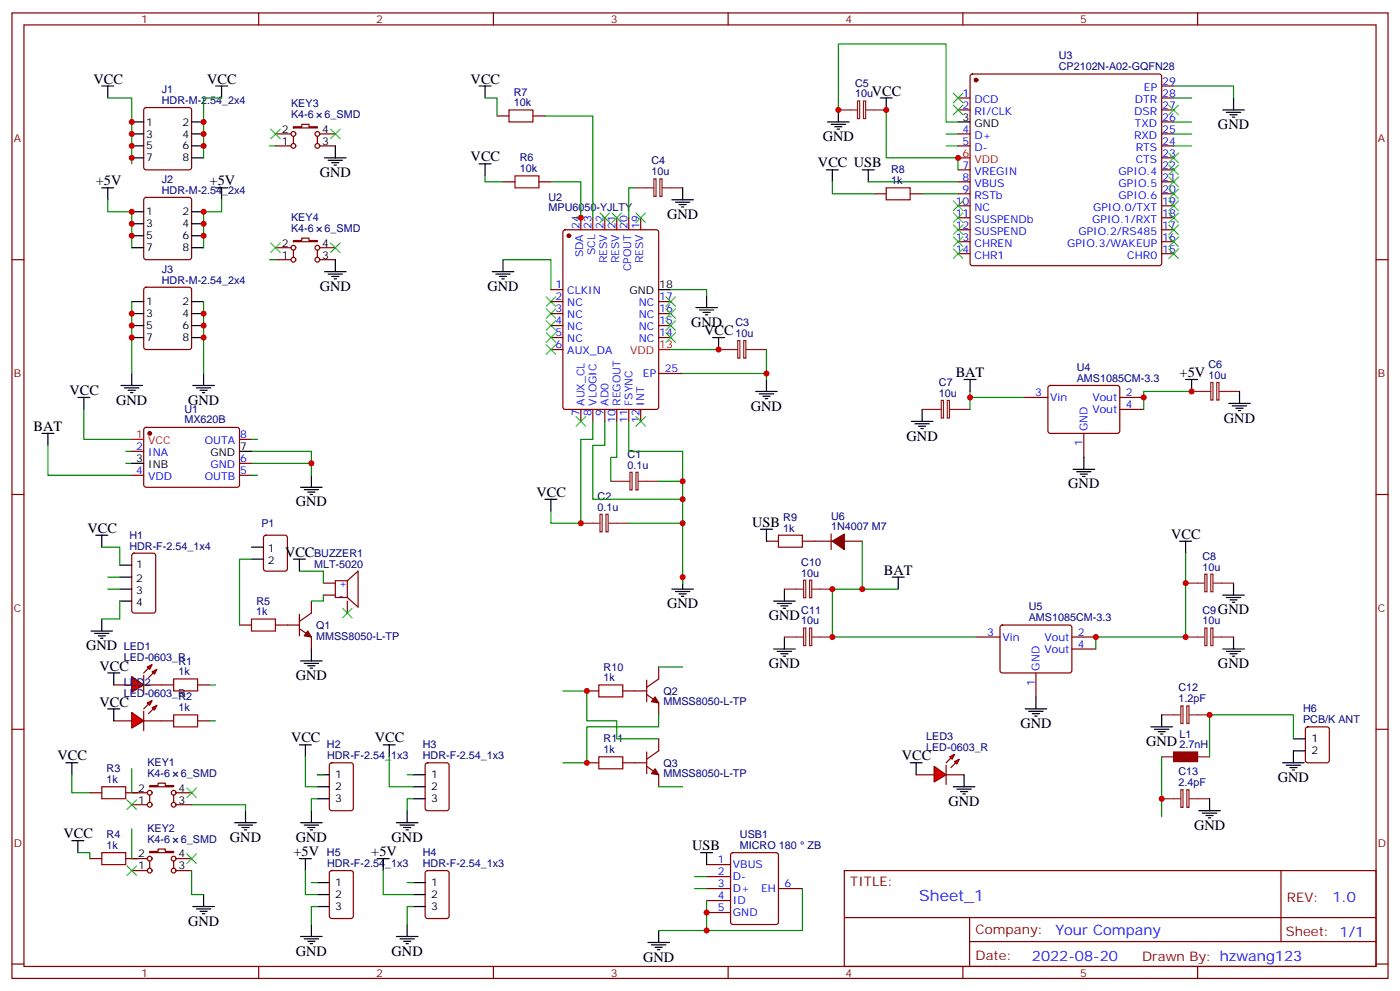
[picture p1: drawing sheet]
<svg xmlns="http://www.w3.org/2000/svg" width="412mm" height="292mm" viewBox="0 0 412 292" stroke-linecap="round" stroke-linejoin="round" font-family="sans-serif">
<g fill="none" stroke="#870000" stroke-width=".35">
<path d="M3.5 3.8h405.4v284.3h-405.4zM7.1 7.3h398.2v277.3h-398.2zM76.2 3.8v3.5M145.3 3.8v3.5M214.5 3.8v3.5M283.6 3.8v3.5M352.8 3.8v3.5M42.6 31.9l.4-.2h12.7l.5 .2 .2 .5v16.9l-.2 .5-.5 .2h-12.7l-.5-.2-.2-.5v-16.9zM42.6 58.3l.4-.2h12.7l.5 .2 .2 .5v17l-.2 .5-.5 .2h-12.7l-.5-.3-.2-.4v-17zM3.5 76.5h3.6M405.3 76.5h3.6M42.6 84.8l.4-.2h12.7l.5 .2 .2 .5v16.9l-.2 .5-.5 .2h-12.7l-.5-.2-.2-.5v-16.9z"/>
<path d="M3.5 145.6h3.6M405.3 145.6h3.6M39 163.1l.5-.2h5.7l.6 .4 .1 16.5-.5 .7-5.9 .1-.6-.5-.1-16.5zM3.5 214.8h3.6M405.3 214.8h3.6M248.7 256.4h156.6v28.2h-156.6zM377.3 256.4v20.9M248.7 270.2h156.5M285.6 277.3h119.6M285.6 270.2v14.2M3.5 283.9h3.6M76.2 284.6v3.5"/>
<path d="M145.3 284.6v3.5M214.5 284.6v3.5M283.6 284.6v3.5M352.8 284.6v3.5M405.3 283.9h3.6"/>
</g>
<g fill="none" stroke="#000" stroke-width=".35">
<path d="M30 25.3h3.5M31.7 25.3v3.6M38.8 35.9h3.5M38.8 39.4h3.5M56.4 35.9h3.6M56.4 39.4h3.6M63.5 25.3h3.5M65.3 25.3v3.6M30 55.3h3.5M31.7 55.3v3.5M38.8 43h3.5M38.8 46.5h3.5"/>
<path d="M56.4 43h3.6M56.4 46.5h3.6M63.5 55.3h3.5M65.3 55.3v3.5M38.8 62.4h3.5M38.8 65.9h3.5M38.8 69.4h3.5M38.8 73h3.5M56.4 62.4h3.6M56.4 65.9h3.6M56.4 69.4h3.6M56.4 73h3.6"/>
<path d="M38.8 88.8h3.5M38.8 92.4h3.5M38.8 95.9h3.5M38.8 99.4h3.5M56.4 88.8h3.6M56.4 92.4h3.6M56.4 95.9h3.6M56.4 99.4h3.6M22.9 117.1h3.6M24.7 117.1v3.5M35.6 113.5h6.4M36.7 114.2h4.2"/>
<path d="M37.7 114.9h2.2M38.5 115.6h.7M38.8 110v3.5M56.8 113.5h6.3M57.9 114.2h4.2M58.9 114.9h2.1M59.6 115.6h.7M60 110v3.5M12.3 127.6h3.6M14.1 127.6v3.6M91.7 140v3.5M28.2 157.6h3.5"/>
<path d="M30 157.6v3.5M88.5 143.5h6.4M89.6 144.2h4.2M90.7 144.9h2.1M91.4 145.6h.7M35.3 166.4h3.5M35.3 170h3.5M35.3 173.5h3.5M35.3 177h3.5M26.8 185.8h6.4M27.9 186.5h4.2M28.9 187.3h2.1"/>
<path d="M29.6 188h.7M30 182.3v3.5"/>
</g>
<g fill="none" stroke="#008700" stroke-width=".35">
<path d="M31.7 28.9h7.1v19.4M65.3 28.9h-5.3v17.6M31.7 58.8v3.6h7.1v10.6M65.3 58.8v3.6h-5.3v10.6M38.8 88.8v21.2M60 88.8v21.2M14.1 131.2v8.8h24.7M24.7 120.6v8.8h14.1M37 132.9h1.8M37 136.5h1.8M74.1 132.9h17.6v7.1M74.1 136.5h17.6"/>
<path d="M30 161.1h5.3v5.3M31.7 170h3.6M31.7 173.5h3.6M35.3 177v5.3h-5.3"/>
</g>
<g fill="#f00" stroke="#870000" stroke-width=".35">
<path d="M38.8 199.2l3.5 2.5-3.5 2.1z"/>
<path d="M42.3 198.9v5.6z"/>
</g>
<g fill="#870000" stroke="#870000" stroke-width=".35">
<path d="M43.7 196.8l-1.4 1.4z"/>
<path d="M45.2 198.2l-1.5 1.4z"/>
</g>
<g fill="#f00" stroke="#870000" stroke-width=".35">
<path d="M43.4 196.4l1.4-.7-.7 1.4z"/>
<path d="M44.8 197.8l1.4-.7-.7 1.4z"/>
</g>
<path d="M33.5 201.7h5.3M42.3 201.7h5.3" fill="none" stroke="#870000" stroke-width=".35"/>
<g fill="#f00" stroke="#870000" stroke-width=".35">
<path d="M38.8 209.8l3.5 2.5-3.5 2.1z"/>
<path d="M42.3 209.5v5.6z"/>
</g>
<g fill="#870000" stroke="#870000" stroke-width=".35">
<path d="M42.3 208.8l1.4-1.4z"/>
<path d="M43.7 210.2l1.5-1.4z"/>
</g>
<g fill="#f00" stroke="#870000" stroke-width=".35">
<path d="M43.4 207l1.4-.7-.7 1.4z"/>
<path d="M44.8 208.4l1.4-.7-.7 1.4z"/>
</g>
<g fill="none" stroke="#870000" stroke-width=".35">
<path d="M81.1 39.4h4.6M86.4 37.3h2.5v-.7h2.1v.7h2.5v.4h-7.1zM94.2 39.4h4.6M146.4 34.1h3.5M157 34.1h3.5M282.2 39.4h3.6M282.2 28.9h3.6M282.2 32.4h3.6M286 22l.5-.2h55l.5 .2 .2 .5v55l-.2 .5-.5 .2h-55l-.5-.2-.2-.5v-55zM342.2 39.4h3.5M342.2 28.9h3.5M342.2 32.4h3.5"/>
<path d="M342.2 35.9h3.5M342.2 25.3h3.5M81.1 43h4.6M86.4 40.1v2.2M93.5 40.1v2.2M94.2 43h4.6M148.2 53.6h3.5M158.7 53.6h3.6M257.5 57.1h3.6M268.1 57.1h3.5M282.2 43h3.6M282.2 53.6h3.6"/>
<path d="M282.2 50h3.6M282.2 57.1h3.6M342.2 43h3.5M342.2 53.6h3.5M342.2 50h3.5M342.2 57.1h3.5M342.2 46.5h3.5M81.1 76.5h4.6M81.1 73h4.6M86.4 70.8h2.5v-.7h2.1v.7h2.5v.4h-7.1zM86.4 73.7v2.1M93.5 73.7v2.1"/>
<path d="M94.2 76.5h4.6M94.2 73h4.6M166 67.9l.5-.2h26.8l.7 .4v51.8l-.4 .6-27.1 .1-.6-.5-.1-51.7zM171.1 64.1v3.6M174.6 64.1v3.6M178.2 64.1v3.6M181.7 64.1v3.6M185.2 64.1v3.6M188.7 64.1v3.6M282.2 60.6h3.6M282.2 64.1h3.6M282.2 67.7h3.6"/>
<path d="M282.2 71.2h3.6M282.2 74.7h3.6M342.2 60.6h3.5M342.2 64.1h3.5M342.2 67.7h3.5M342.2 71.2h3.5M342.2 74.7h3.5M162.3 85.3h3.5M162.3 88.8h3.5M162.3 92.4h3.5M162.3 95.9h3.5M162.3 99.4h3.5"/>
<path d="M194 88.8h3.6M194 92.4h3.6M194 95.9h3.6M194 99.4h3.6M162.3 102.9h3.5M194 110h7.1M301.6 117.1h7.1M308.9 113.7l.5-.2 20 .1 .4 .6v13l-.7 .4h-20l-.4-.7v-12.7zM329.8 117.1h7.1M38.8 132.9h3.5M38.8 140h3.5M42.6 126.1l.4-.2h27.1l.5 .7-.1 16.5-.7 .4-27-.1-.5-.6v-16.2z"/>
<path d="M70.6 140h3.5M70.6 136.5h3.5M70.6 129.4h3.5M171.1 120.6v3.5M174.6 120.6v3.5M178.2 120.6v3.5M181.7 120.6v3.5M185.2 120.6v3.5M188.7 120.6v3.5M319.3 127.6v7.1M329.8 120.6h7.1M77.8 157.8l.5-.2h5.7l.6 .5 .1 9.4-.5 .6-5.9 .1-.6-.5-.1-9.4z"/>
<path d="M225.8 159.4h3.5M236.4 159.4h8.8M244.8 157.3v4.6M248.7 159.4h5.3M91.7 177v3.6l-3.5 2.4M95.2 175.3h3.6M95.2 171.7h3.6M102.3 171v5M102.3 177v3.6M102.3 171h-3.5v5h3.5M102.3 171l3.2-2.8v10.6l-3.2-2.8M70.6 184.1h3.5"/>
<path d="M81.1 184.1h7.1M88.2 185.1l3.5 2.5v3.5M88.2 180.9v6.4M287.5 187.6h7.1M294.8 184.3l.5-.2h20l.4 .7v13l-.7 .4-20-.1-.4-.6v-12.7zM305.2 198.2v7M315.7 187.6h7.1M315.7 191.1h7.1M33.5 212.3h5.3M42.3 212.3h8.9M47.6 201.7h3.6M58.2 212.3h3.5"/>
<path d="M58.2 201.7h3.5M26.5 233.5h3.5M37 233.5h6.4M38.8 237h4.6M44.1 231.4h2.5v-.8h2.1v.8h2.5v.3h-7.1zM44.1 234.2v2.1M51.2 234.2v2.1M51.9 237h4.5M51.9 233.5h4.5M97.2 224.9l.5-.3h5.7l.6 .5 .1 13-.5 .6-5.9 .1-.6-.5-.1-12.9zM125.5 224.9l.4-.3h5.7l.6 .5 .1 13-.5 .6-5.9 .1-.6-.5-.1-12.9zM26.5 252.9h3.5"/>
<path d="M37 252.9h6.4M38.8 256.4h4.6M44.1 250.8h2.5v-.8h2.1v.8h2.5v.3h-7.1zM44.1 253.6v2.1M51.2 253.6v2.1M51.9 256.4h4.5M51.9 252.9h4.5M97.2 256.6l.5-.2h5.7l.6 .4 .1 13-.5 .7h-5.9l-.6-.5-.1-12.9zM125.5 256.6l.4-.2h5.7l.6 .4 .1 13-.5 .7h-5.9l-.6-.5-.1-12.9z"/>
<circle cx="86.4" cy="39.4" r=".71"/>
<circle cx="93.5" cy="39.4" r=".71"/>
<circle cx="86.4" cy="43" r=".71"/>
<circle cx="93.5" cy="43" r=".71"/>
<circle cx="86.4" cy="73" r=".71"/>
<circle cx="86.4" cy="76.5" r=".71"/>
<circle cx="93.5" cy="73" r=".71"/>
<circle cx="93.5" cy="76.5" r=".71"/>
<circle cx="44.1" cy="237" r=".71"/>
<circle cx="44.1" cy="233.5" r=".71"/>
<circle cx="51.2" cy="237" r=".71"/>
<circle cx="51.2" cy="233.5" r=".71"/>
<circle cx="44.1" cy="256.4" r=".71"/>
<circle cx="44.1" cy="252.9" r=".71"/>
<circle cx="51.2" cy="256.4" r=".71"/>
<circle cx="51.2" cy="252.9" r=".71"/>
</g>
<g fill="none" stroke="#000" stroke-width=".35">
<path d="M141.1 25.3h3.5M142.9 25.3v3.6M243.8 35.9h6.3M244.8 36.6h4.3M245.9 37.3h2.1M246.6 38h.7M246.9 32.4v3.5M259.3 28.9h3.5M261.1 28.9v3.5M282.2 35.9h3.6M360.2 32.4h6.3M361.2 33.1h4.3"/>
<path d="M362.3 33.8h2.1M363 34.5h.7M363.4 28.9v3.5M95.6 46.5h6.4M96.7 47.2h4.2M97.7 47.9h2.1M98.4 48.6h.7M98.8 43v3.5M141.1 48.3h3.5M142.9 48.3v3.5M197.9 58.8h6.4M199 59.5h4.2"/>
<path d="M201.1 55.3v3.5M243.4 50h3.5M245.2 50v3.6M254 50h3.5M255.8 50v3.6M98.8 76.5v3.5M148.2 76.5v3.5M200 60.3h2.1M200.7 61h.7M95.6 80h6.4M96.7 80.7h4.2M97.7 81.4h2.1"/>
<path d="M98.4 82.1h.7M145 80h6.3M146 80.7h4.3M147.1 81.4h2.1M147.8 82.1h.7M194 85.3h3.6M205 90.6h6.3M206 91.3h4.3M207.1 92h2.1M207.8 92.7h.7M208.1 87.1v3.5M209.9 99.4h3.5"/>
<path d="M211.7 99.4v3.5M222.6 115.3h6.4M223.7 116h4.2M224.7 116.7h2.1M225.4 117.4h.7M225.8 111.8v3.5M284 111.8h3.5M285.8 111.8v3.5M349.2 111.8h3.6M351 111.8v3.5M361.9 118.8h6.4M363 119.5h4.2"/>
<path d="M365.1 115.3v3.5M38.8 136.5h3.5M70.6 132.9h3.5M268.5 124.1h6.3M269.5 124.8h4.3M270.6 125.5h2.1M271.3 126.2h.7M271.6 120.6v3.5M316.1 138.2h6.3M317.1 138.9h4.3M318.2 139.6h2.1M319.3 134.7v3.5"/>
<path d="M364.1 120.2h2.1M364.8 120.9h.7M160.5 147h3.5M162.3 147v3.6M224 155.9h3.5M225.8 155.9v3.5M318.9 140.3h.7M347.5 159.4h3.5M349.2 159.4v3.5M74.1 161.1h3.5M74.1 164.7h3.5M86.4 164.7h3.6"/>
<path d="M88.2 164.7v3.5M197.9 173.5h6.4M199 174.2h4.2M200 174.9h2.1M200.7 175.6h.7M201.1 170v3.5M227.9 177h6.3M229 177.7h4.2M230 178.4h2.1M230.7 179.1h.7M231.1 173.5v3.5M262.8 170h3.5"/>
<path d="M264.6 170v3.5M360.2 175.3h6.3M361.2 176h4.3M362.3 176.7h2.1M363 177.4h.7M363.4 171.7v3.6M31.7 198.2h3.6M33.5 198.2v3.5M88.5 194.7h6.4M89.6 195.4h4.2M90.7 196.1h2.1M91.4 196.8h.7"/>
<path d="M91.7 191.1v3.6M227.9 191.1h6.3M229 191.8h4.2M230 192.5h2.1M230.7 193.3h.7M231.1 187.6v3.5M360.2 191.1h6.3M361.2 191.8h4.3M362.3 192.5h2.1M363 193.3h.7M363.4 187.6v3.5M31.7 208.8h3.6"/>
<path d="M33.5 208.8v3.5M88.2 219.4h3.5M90 219.4v3.5M112.9 219.4h3.5M114.7 219.4v3.5M302 208.8h6.3M303 209.5h4.3M304.1 210.2h2.1M304.8 210.9h.7M305.2 205.2v3.6M19.4 224.6h3.5M21.2 224.6v3.6"/>
<path d="M72.3 238.8v3.5M91.7 238.8v3.5M93.5 235.2h3.5M93.5 228.2h3.5M93.5 231.7h3.5M119.9 238.8v3.5M121.7 235.2h3.5M121.7 228.2h3.5M121.7 231.7h3.5M268.1 224.6h3.5M269.9 224.6v3.6M21.2 247.6h3.5"/>
<path d="M22.9 247.6v3.5M69.1 242.3h6.4M70.2 243h4.2M71.3 243.7h2.1M72 244.4h.7M88.2 252.9h3.5M88.5 242.3h6.4M89.6 243h4.2M90 252.9v3.5M90.7 243.7h2.1M91.4 244.4h.7M93.5 259.9h3.5"/>
<path d="M111.1 252.9h3.6M112.9 252.9v3.5M116.8 242.3h6.3M117.8 243h4.3M118.9 243.7h2.1M119.6 244.4h.7M121.7 259.9h3.5M56.8 267h6.3M57.9 267.7h4.2M58.9 268.4h2.1M59.6 269.1h.7M60 263.5v3.5"/>
<path d="M88.5 275.8h6.4M89.6 276.5h4.2M90.7 277.2h2.1M91.4 277.9h.7M91.7 272.3v3.5M93.5 267h3.5M93.5 263.5h3.5M116.8 275.8h6.3M117.8 276.5h4.3M118.9 277.2h2.1M119.6 277.9h.7M119.9 272.3v3.5"/>
<path d="M121.7 267h3.5M121.7 263.5h3.5"/>
</g>
<path d="M149.9 32.4h7.1v3.5h-7.1zM151.7 51.8h7v3.5h-7zM261.1 55.3h7v3.5h-7zM229.3 157.6h7.1v3.5h-7.1zM51.2 200h7v3.5h-7zM74.1 182.3h7v3.5h-7zM51.2 210.5h7v3.6h-7zM30 231.7h7v3.5h-7zM30 251.1h7v3.5h-7z" fill="none" stroke="#a10000" stroke-width=".35"/>
<g fill="none" stroke="#008700" stroke-width=".35">
<path d="M142.9 28.9h3.5v5.2M160.5 34.1h14.1v30M246.9 32.4v-19.4h31.8v22.9h3.5M261.1 32.4v14.1h21.1v3.5M278.7 39.4h3.5M345.7 25.3h17.7v3.6M345.7 28.9h5.3M345.7 35.9h5.3M345.7 39.4h5.3M79.4 43h1.7M142.9 51.8v1.8h5.3M162.3 53.6h8.8v10.5h-1.8"/>
<path d="M187 55.3h-1.8v8.8M245.2 53.6v3.5h12.3M255.8 53.6h26.4M271.6 57.1h10.6M278.7 43h3.5M345.7 43h5.3M79.4 76.5h1.7M148.2 76.5h14.1v8.8M197.6 85.3h10.5v1.8M197.6 102.9h14.1M201.1 110h24.7M225.8 102.9v8.9"/>
<path d="M285.8 115.3v5.3M285.8 117.1h15.8M351 115.3h-14.1v5.3M74.1 140h1.7M74.1 129.4h1.7M174.6 124.1v5.3h-3.5v24.7h-8.8v-3.5M178.2 124.1v7.1h-3.6v15.8h26.5M181.7 124.1v10.6h-1.8v7M185.2 124.1v8.8h15.9v38.8M185.2 154.1h15.9M194 141.7h7.1M254 159.4v14.1"/>
<path d="M74.1 164.7h-3.5v19.4M88.2 168.2h7v3.5M95.2 175.3v1.7h-3.5M264.6 173.5h-19.4v14.1h42.3M349.2 162.9v24.7h-26.4v3.5M61.7 201.7h1.8M61.7 212.3h1.8M21.2 228.2v5.3h5.3M38.8 226.4v7.1M56.4 237h15.9v1.8M90 222.9v8.8h3.5M93.5 235.2h-1.8v3.6"/>
<path d="M93.5 228.2h1.7M114.7 222.9v8.8h7M119.9 228.2h1.8M121.7 235.2h-1.8v3.6M22.9 251.1h3.6v1.8M38.8 244.1v8.8M56.4 256.4v7.1h3.6M90 256.4v7.1h3.5M91.7 259.9h1.8M112.9 256.4v7.1h8.8M119.9 259.9h1.8M93.5 267h-1.8v5.3"/>
<path d="M121.7 267h-1.8v5.3"/>
</g>
<g fill="none" stroke="#3c3" stroke-width=".35">
<path d="M79.7 38l2.8 2.9M82.5 38l-2.8 2.9M97.4 38l2.8 2.9M100.2 38l-2.8 2.9M280.8 27.4l2.8 2.9M280.8 31l2.8 2.8M283.6 27.4l-2.8 2.9M283.6 31l-2.8 2.8M344.3 31l2.8 2.8M347.1 31l-2.8 2.8M280.8 59.2l2.8 2.8M283.6 59.2l-2.8 2.8"/>
<path d="M344.3 45.1l2.8 2.8M344.3 48.6l2.8 2.8M344.3 52.1l2.8 2.9M344.3 55.7l2.8 2.8M344.3 59.2l2.8 2.8M347.1 45.1l-2.8 2.8M347.1 48.6l-2.8 2.8M347.1 52.1l-2.8 2.9M347.1 55.7l-2.8 2.8M347.1 59.2l-2.8 2.8M79.7 71.5l2.8 2.9M82.5 71.5l-2.8 2.9"/>
<path d="M97.4 71.5l2.8 2.9M100.2 71.5l-2.8 2.9M176.7 62.7l2.9 2.8M179.6 62.7l-2.9 2.8M180.3 62.7l2.8 2.8M183.1 62.7l-2.8 2.8M187.3 62.7l2.8 2.8M190.1 62.7l-2.8 2.8M280.8 62.7l2.8 2.8M280.8 66.3l2.8 2.8M280.8 69.8l2.8 2.8M280.8 73.3l2.8 2.8"/>
<path d="M283.6 62.7l-2.8 2.8M283.6 66.3l-2.8 2.8M283.6 69.8l-2.8 2.8M283.6 73.3l-2.8 2.8M344.3 62.7l2.8 2.8M344.3 66.3l2.8 2.8M344.3 69.8l2.8 2.8M344.3 73.3l2.8 2.8M347.1 62.7l-2.8 2.8M347.1 66.3l-2.8 2.8M347.1 69.8l-2.8 2.8M347.1 73.3l-2.8 2.8"/>
<path d="M160.9 87.4l2.8 2.8M160.9 90.9l2.8 2.9M160.9 94.5l2.8 2.8M160.9 98l2.8 2.8M163.7 87.4l-2.8 2.8M163.7 90.9l-2.8 2.9M163.7 94.5l-2.8 2.8M163.7 98l-2.8 2.8M196.1 98l2.9 2.8M196.1 94.5l2.9 2.8M196.1 90.9l2.9 2.9M196.1 87.4l2.9 2.8"/>
<path d="M199 98l-2.9 2.8M199 94.5l-2.9 2.8M199 90.9l-2.9 2.9M199 87.4l-2.9 2.8M160.9 101.5l2.8 2.9M163.7 101.5l-2.8 2.9M169.7 122.7l2.8 2.8M172.5 122.7l-2.8 2.8M187.3 122.7l2.8 2.8M190.1 122.7l-2.8 2.8M100.9 179.1l2.8 2.9M103.7 179.1l-2.8 2.9"/>
<path d="M37.4 235.6l2.8 2.8M40.2 235.6l-2.8 2.8M55 232.1l2.9 2.8M57.9 232.1l-2.9 2.8M37.4 255l2.8 2.8M40.2 255l-2.8 2.8M55 251.5l2.9 2.8M57.9 251.5l-2.9 2.8"/>
</g>
<g fill="#870000" stroke="#870000" stroke-width=".35">
<path d="M90.7 185.8l1 1.8-2.1-.3z"/>
<path d="M245.2 159.4l3.5-2.1v4.6z"/>
<circle cx="44.1" cy="127.6" r=".53"/>
<circle cx="167.6" cy="69.4" r=".53"/>
<circle cx="287.5" cy="23.6" r=".53"/>
</g>
<path d="M282.2 46.5h3.6M194 102.9h3.6M38.8 129.4h3.5" fill="none" stroke="#f00" stroke-width=".35"/>
<g fill="none" stroke="#8c2424" stroke-width=".35">
<path d="M246.9 32.4h5.7M252.6 29.7h.6v5.2h-.6zM254.4 29.7h.6v5.2h-.6zM255.1 32.4h6M187 55.3h5.6M192.6 52.7h.7v5.2h-.7zM194.4 52.7h.6v5.2h-.6zM195.1 55.3h6M211.7 102.9h5.6M217.3 100.3h.6v5.2h-.6zM219.1 100.3h.6v5.2h-.6zM219.8 102.9h6"/>
<path d="M277.3 117.9h.6v5.2h-.6zM279 117.9h.7v5.2h-.7zM351 115.3h5.7M356.7 112.6h.6v5.2h-.6zM358.4 112.6h.7v5.2h-.7zM359.1 115.3h6M185.6 139.1h.6v5.2h-.6zM187.3 139.1h.7v5.2h-.7zM271.6 120.6h5.7M279.8 120.6h6M171.1 154.1h5.6M176.7 151.4h.7v5.2h-.7z"/>
<path d="M178.5 151.4h.6v5.2h-.6zM179.2 154.1h6M179.9 141.7h5.7M188 141.7h6M231.1 173.5h5.6M236.7 170.9h.6v5.1h-.6zM238.5 170.9h.6v5.1h-.6zM239.2 173.5h6M349.2 171.7h5.7M354.9 169.1h.6v5.2h-.6zM356.7 169.1h.6v5.2h-.6zM357.4 171.7h6"/>
<path d="M231.1 187.6h5.6M236.7 185h.6v5.1h-.6zM238.5 185h.6v5.1h-.6zM239.2 187.6h6M349.2 187.6h5.7M354.9 185h.6v5.1h-.6zM356.7 185h.6v5.1h-.6zM357.4 187.6h6"/>
</g>
<g fill="#f00" stroke="#870000" stroke-width=".35">
<path d="M275.2 225.7l3.5 2.5-3.5 2.1z"/>
<path d="M278.7 225.4v5.6z"/>
</g>
<g fill="#870000" stroke="#870000" stroke-width=".35">
<path d="M278.7 224.6l1.4-1.4z"/>
<path d="M280.1 226.1l1.4-1.5z"/>
</g>
<g fill="#f00" stroke="#870000" stroke-width=".35">
<path d="M279.8 222.9l1.4-.7-.7 1.4z"/>
<path d="M281.2 224.3l1.4-.7-.7 1.4z"/>
</g>
<g fill="none" stroke="#870000" stroke-width=".35">
<path d="M194 196.4v3.6l-3.5 2.4M172.9 203.5h3.5M183.4 203.5h7.1M190.5 204.5l3.5 2.5v3.5M190.5 200.3v6.4M194 217.6v3.5l-3.5 2.5M384.8 214.3l.4-.2h5.7l.6 .4 .1 9.4-.5 .7h-5.9l-.6-.4-.1-9.4zM172.9 224.6h3.5M183.4 224.6h7.1M190.5 225.7l3.5 2.5v3.5M190.5 221.5v6.3M269.9 228.2h5.3"/>
<path d="M278.7 228.2h5.3M208.1 258.2h7.1M208.1 254.6h7.1M215.4 251.3l.5-.2h12.7l.7 .4v20.1l-.5 .6-12.9 .1-.7-.5v-20zM208.1 261.7h7.1M208.1 268.7h7.1M208.1 265.2h7.1M229.3 261.7h7.1"/>
</g>
<g fill="none" stroke="#000" stroke-width=".35">
<path d="M339 214.1h6.4M340.1 214.8h4.2M341.1 215.5h2.2M341.8 216.2h.7M342.2 210.5v3.6M381 217.6h3.5M280.8 231.7h6.4M281.9 232.4h4.2M282.9 233.1h2.1M283.6 233.8h.7M284 228.2v3.5M353.1 238.8h6.4"/>
<path d="M354.2 239.5h4.2M356.3 235.2v3.6M377.8 224.6h6.4M378.9 225.4h4.2M379.9 226.1h2.2M380.6 226.8h.8M384.5 221.1h-3.5v3.5M206.4 251.1h3.5M208.1 251.1v3.5M355.2 240.2h2.2M356 240.9h.7M190.9 277.6h6.3"/>
<path d="M191.9 278.3h4.2M193 279h2.1M193.7 279.7h.7M194 274v3.6"/>
</g>
<path d="M176.4 201.7h7v3.5h-7zM176.4 222.9h7v3.5h-7z" fill="none" stroke="#a10000" stroke-width=".35"/>
<g fill="#870000" stroke="#870000" stroke-width=".35">
<path d="M193 205.2l1 1.8-2.1-.3z"/>
<path d="M193 226.4l1 1.8-2.1-.4z"/>
</g>
<path d="M194 196.4h7.1M165.8 203.5h7.1v8.8h8.8v5.3h12.3M194 210.5v3.6h-21.1v10.5h-7.1M381 217.6v-7.1h-24.7v12.4M194 231.7h7.1M342.2 222.9v17.6M204.6 258.2h3.5M204.6 261.7h3.5M208.1 265.2v8.8M236.4 261.7v12.3h-42.4" fill="none" stroke="#008700" stroke-width=".35"/>
<path d="M342.2 210.5h5.6M347.8 207.9h.7v5.2h-.7zM349.6 207.9h.6v5.2h-.6zM350.3 210.5h6M342.2 222.9h3.5M342.2 235.2h5.6M347.8 232.6h.7v5.2h-.7zM349.6 232.6h.6v5.2h-.6zM350.3 235.2h6M352.8 222.9h3.5" fill="none" stroke="#8c2424" stroke-width=".35"/>
<path d="M345.7 221.5h7.1v2.8h-7.1z" fill="#a10000" stroke="#a10000" stroke-width=".35"/>
<g fill="#c00">
<circle cx="60" cy="99.4" r=".88"/>
<circle cx="60" cy="95.9" r=".88"/>
<circle cx="60" cy="92.4" r=".88"/>
<circle cx="38.8" cy="99.4" r=".88"/>
<circle cx="38.8" cy="95.9" r=".88"/>
<circle cx="38.8" cy="92.4" r=".88"/>
<circle cx="38.8" cy="62.4" r=".88"/>
<circle cx="38.8" cy="69.4" r=".88"/>
<circle cx="38.8" cy="65.9" r=".88"/>
<circle cx="60" cy="65.9" r=".88"/>
<circle cx="60" cy="69.4" r=".88"/>
<circle cx="60" cy="62.4" r=".88"/>
<circle cx="60" cy="35.9" r=".88"/>
<circle cx="60" cy="39.4" r=".88"/>
<circle cx="60" cy="43" r=".88"/>
<circle cx="38.8" cy="46.5" r=".88"/>
<circle cx="38.8" cy="43" r=".88"/>
<circle cx="38.8" cy="39.4" r=".88"/>
<circle cx="38.8" cy="35.9" r=".88"/>
<circle cx="91.7" cy="136.5" r=".88"/>
<circle cx="201.1" cy="170" r=".88"/>
<circle cx="171.1" cy="154.1" r=".88"/>
<circle cx="201.1" cy="154.1" r=".88"/>
<circle cx="201.1" cy="147" r=".88"/>
<circle cx="201.1" cy="141.7" r=".88"/>
<circle cx="225.8" cy="110" r=".88"/>
<circle cx="171.1" cy="64.1" r=".88"/>
<circle cx="246.9" cy="32.4" r=".88"/>
<circle cx="261.1" cy="32.4" r=".88"/>
<circle cx="282.2" cy="46.5" r=".88"/>
<circle cx="211.7" cy="102.9" r=".88"/>
<circle cx="351" cy="115.3" r=".88"/>
<circle cx="336.9" cy="117.1" r=".88"/>
<circle cx="285.8" cy="117.1" r=".88"/>
<circle cx="322.8" cy="187.6" r=".88"/>
<circle cx="349.3" cy="171.7" r=".88"/>
<circle cx="349.3" cy="187.6" r=".88"/>
<circle cx="245.2" cy="187.6" r=".88"/>
<circle cx="245.2" cy="173.5" r=".88"/>
<circle cx="254" cy="173.5" r=".88"/>
<circle cx="172.9" cy="203.5" r=".88"/>
<circle cx="172.9" cy="224.6" r=".88"/>
<circle cx="356.3" cy="210.5" r=".88"/>
<circle cx="342.2" cy="235.2" r=".88"/>
<circle cx="208.1" cy="274" r=".88"/>
<circle cx="208.1" cy="268.7" r=".88"/>
</g>
<text font-size="4.6" fill="#00f" x="270.8" y="265.4">Sheet_1</text>
<g font-size="4.2">
<text x="27.5" y="24.6">VCC</text>
<text x="61" y="24.6">VCC</text>
<text x="138.6" y="24.6">VCC</text>
<text x="256.8" y="28.2">VCC</text>
<text x="242.4" y="41.6">GND</text>
<text x="358.8" y="38">GND</text>
<text x="138.6" y="47.6">VCC</text>
<text x="94.2" y="52.1">GND</text>
<text x="240.9" y="49.3">VCC USB</text>
<text x="28.2" y="54.6">+5V</text>
<text x="61.7" y="54.6">+5V</text>
<text x="196.5" y="64.5">GND</text>
<text x="94.2" y="85.7">GND</text>
<text x="143.6" y="85.7">GND</text>
<text x="203.6" y="96.2">GND</text>
<text x="207.4" y="98.7">VCC</text>
<text x="281.5" y="111.1">BAT</text>
<text x="347.5" y="111.1">+5V</text>
<text x="20.5" y="116.3">VCC</text>
<text x="34.2" y="119.2">GND</text>
<text x="55.4" y="119.2">GND</text>
<text x="221.2" y="120.9">GND</text>
<text x="360.5" y="124.5">GND</text>
<text x="9.9" y="126.9">BAT</text>
<text x="267.1" y="129.8">GND</text>
<text x="314.7" y="143.9">GND</text>
<text x="87.1" y="149.2">GND</text>
<text x="158" y="146.3">VCC</text>
<text x="221.5" y="155.2">USB</text>
<text x="25.8" y="156.9">VCC</text>
<text x="345" y="158.7">VCC</text>
<text x="84" y="164">VCC</text>
<text x="260.3" y="169.3">BAT</text>
<text x="196.5" y="179.1">GND</text>
<text x="226.5" y="182.7">GND</text>
<text x="358.8" y="180.9">GND</text>
<text x="25.4" y="191.5">GND</text>
<text x="29.3" y="197.5">VCC</text>
<text x="226.5" y="196.8">GND</text>
<text x="358.8" y="196.8">GND</text>
<text x="87.1" y="200.3">GND</text>
<text x="29.3" y="208.1">VCC</text>
<text x="300.6" y="214.4">GND</text>
<text x="85.7" y="218.7">VCC</text>
<text x="110.4" y="218.7">VCC</text>
<text x="337.6" y="219.7">GND</text>
<text x="16.9" y="223.9">VCC</text>
<text x="265.6" y="223.9">VCC</text>
<text x="376.4" y="230.3">GND</text>
<text x="279.4" y="237.3">GND</text>
<text x="351.7" y="244.4">GND</text>
<text x="18.7" y="246.9">VCC</text>
<text x="67.7" y="247.9">GND</text>
<text x="87.1" y="247.9">GND</text>
<text x="115.4" y="247.9">GND</text>
<text x="203.9" y="250.4">USB</text>
<text x="86.4" y="252.2">+5V</text>
<text x="109.4" y="252.2">+5V</text>
<text x="55.4" y="272.6">GND</text>
<text x="87.1" y="281.4">GND</text>
<text x="115.4" y="281.4">GND</text>
<text x="189.4" y="283.2">GND</text>
</g>
<g font-size="4.2" fill="#00f">
<text x="392.5" y="265.7">1.0</text>
<text x="310.9" y="275.2">Your Company</text>
<text x="304" y="283">2022-08-20</text>
<text x="367.7" y="282.9">ang123</text>
</g>
<g font-size="3.9" fill="#800">
<text x="250.5" y="261">TITLE:</text>
<text x="379.1" y="265.7">REV:</text>
<text x="287.4" y="275.2">Company:</text>
<text x="378.7" y="275.8">Sheet: 1/1</text>
<text x="287.4" y="282.9">Date:</text>
<text x="336.4" y="282.9">Draw</text>
<text x="346.6" y="282.9">n By: hzw</text>
</g>
<g font-size="3.2" fill="#800">
<text x="41.6" y="6.8">1</text>
<text x="110.8" y="6.8">2</text>
<text x="179.9" y="6.8">3</text>
<text x="249.1" y="6.8">4</text>
<text x="318.2" y="6.8">5</text>
<text x="4.1" y="41.9">A</text>
<text x="405.9" y="41.9">A</text>
<text x="4.1" y="111.1">B</text>
<text x="405.9" y="111.1">B</text>
<text x="4.1" y="180.2">C</text>
<text x="405.9" y="180.2">C</text>
<text x="4.1" y="249.3">D</text>
<text x="405.9" y="249.3">D</text>
<text x="41.6" y="287.6">1</text>
<text x="110.8" y="287.6">2</text>
<text x="179.9" y="287.6">3</text>
<text x="249.1" y="287.6">4</text>
<text x="318.2" y="287.6">5</text>
</g>
<g font-size="3.2" fill="#000080">
<text x="311.9" y="17.5">U3</text>
<text x="311.9" y="20.6">CP2102N-A02-GQFN28</text>
<text x="47.7" y="27.4">J1</text>
<text x="151.4" y="28.1">R7</text>
<text x="251.9" y="28.7">10u</text>
<text x="251.9" y="25.5">C5</text>
<text x="47.7" y="30.6">HDR-M-2.54_2x4</text>
<text x="85.8" y="34.8">K4-6</text>
<text x="85.8" y="31.6">KEY3</text>
<text x="95.6" y="34.8">6_SMD</text>
<text x="151.4" y="31.3">10k</text>
<text x="153.1" y="47.5">R6</text>
<text x="47.7" y="53.9">J2</text>
<text x="153.1" y="50.7">10k</text>
<text x="191.9" y="51.6">10u</text>
<text x="191.9" y="48.4">C4</text>
<text x="262.5" y="51.1">R8</text>
<text x="47.7" y="57.1">HDR-M-2.54_2x4</text>
<text x="161.6" y="59.1">U2</text>
<text x="262.5" y="54.3">1k</text>
<text x="85.8" y="65.1">KEY4</text>
<text x="161.6" y="62.2">MPU6050-YJLTY</text>
<text x="85.8" y="68.3">K4-6</text>
<text x="95.6" y="68.3">6_SMD</text>
<text x="47.7" y="83.5">HDR-M-2.54_2x4</text>
<text x="47.7" y="80.3">J3</text>
<text x="216.6" y="99.2">10u</text>
<text x="216.6" y="96">C3</text>
<text x="276.6" y="113.7">C7</text>
<text x="317.2" y="112.4">AMS1085CM-3.3</text>
<text x="317.2" y="109.2">U4</text>
<text x="356" y="111.6">10u</text>
<text x="356" y="108.4">C6</text>
<text x="276.6" y="116.9">10u</text>
<text x="54.3" y="124.7">MX620B</text>
<text x="54.3" y="121.5">U1</text>
<text x="184.9" y="134.8">C1</text>
<text x="184.9" y="138">0.1u</text>
<text x="176.1" y="147.2">C2</text>
<text x="77" y="155.1">P1</text>
<text x="176" y="150.4">0.1u</text>
<text x="230.7" y="153.4">R9</text>
<text x="244.8" y="153">U6</text>
<text x="38.1" y="161.9">HDR-F-2.54_1x4</text>
<text x="38.1" y="158.7">H1</text>
<text x="230.7" y="156.6">1k</text>
<text x="244.8" y="156.2">1N4007 M7</text>
<text x="92.5" y="167.1">MLT-5020</text>
<text x="92.5" y="164">BUZZER1</text>
<text x="236" y="166.6">C10</text>
<text x="354.2" y="164.8">C8</text>
<text x="236" y="169.8">10u</text>
<text x="354.2" y="168">10u</text>
<text x="75.5" y="178.1">R5</text>
<text x="303.1" y="179.7">U5</text>
<text x="75.5" y="181.3">1k</text>
<text x="93.1" y="185.2">Q1</text>
<text x="236" y="183.9">10u</text>
<text x="236" y="180.7">C11</text>
<text x="303" y="182.9">AMS1085CM-3.3</text>
<text x="354.2" y="183.9">10u</text>
<text x="354.2" y="180.7">C9</text>
<text x="36.5" y="191.5">LED1</text>
<text x="93.1" y="188.4">MMSS8050-L-TP</text>
<text x="36.5" y="194.7">LED-0603_R</text>
<text x="52.6" y="195.7">R1</text>
<text x="177.8" y="197.5">R10</text>
<text x="36.5" y="202.1">LED2</text>
<text x="52.6" y="198.9">1k</text>
<text x="177.8" y="200.7">1k</text>
<text x="347.1" y="203.6">C12</text>
<text x="36.5" y="205.2">LED-0603_R</text>
<text x="52.6" y="209.5">1k</text>
<text x="52.6" y="206.3">R2</text>
<text x="195.4" y="207.8">MMSS8050-L-TP</text>
<text x="195.4" y="204.6">Q2</text>
<text x="347.1" y="206.8">1.2pF</text>
<text x="383.8" y="209.8">H6</text>
<text x="383.8" y="213">PCB/K ANT</text>
<text x="96.3" y="220.4">H2</text>
<text x="124.5" y="220.4">H3</text>
<text x="177.8" y="221.8">1k</text>
<text x="177.8" y="218.6">R11</text>
<text x="272.8" y="221.1">LED-0603_R</text>
<text x="272.8" y="217.9">LED3</text>
<text x="347.4" y="220.4">2.7nH</text>
<text x="347.4" y="217.2">L1</text>
<text x="31.4" y="227.5">R3</text>
<text x="43.4" y="225.6">KEY1</text>
<text x="96.3" y="223.6">HDR-F-2.54_1x3</text>
<text x="124.5" y="223.6">HDR-F-2.54_1x3</text>
<text x="195.4" y="225.7">Q3</text>
<text x="31.4" y="230.6">1k</text>
<text x="43.4" y="228.8">K4-6</text>
<text x="53.3" y="228.8">6_SMD</text>
<text x="195.4" y="228.9">MMSS8050-L-TP</text>
<text x="347.1" y="231.5">2.4pF</text>
<text x="347.1" y="228.3">C13</text>
<text x="43.4" y="245">KEY2</text>
<text x="31.4" y="250">1k</text>
<text x="31.4" y="246.9">R4</text>
<text x="43.4" y="248.2">K4-6</text>
<text x="53.3" y="248.2">6_SMD</text>
<text x="217.9" y="250">MICRO 180</text>
<text x="218" y="246.8">USB1</text>
<text x="237.9" y="250">ZB</text>
<text x="96.3" y="252.1">H5</text>
<text x="96.3" y="255.3">HDR-F-2.54_1x3</text>
<text x="124.5" y="252.1">H4</text>
<text x="124.5" y="255.3">HDR-F-2.54_1x3</text>
</g>
<g font-size="3.2" fill="#00f">
<text x="283.6" y="28.5">1</text>
<text x="337" y="26.7">EP</text>
<text x="342.4" y="28.5">28</text>
<text x="342.4" y="25">29</text>
<text x="283.6" y="32">2</text>
<text x="287.1" y="30.3">DCD</text>
<text x="287.1" y="33.8">RI/CLK</text>
<text x="334.1" y="33.8">DSR</text>
<text x="334.3" y="30.3">DTR</text>
<text x="342.4" y="35.6">26</text>
<text x="342.4" y="32">27</text>
<text x="283.6" y="39.1">4</text>
<text x="287.1" y="40.9">D+</text>
<text x="334.1" y="40.9">RXD</text>
<text x="334.3" y="37.3">TXD</text>
<text x="342.4" y="39.1">25</text>
<text x="283.6" y="42.6">5</text>
<text x="287.1" y="44.4">D-</text>
<text x="334.5" y="47.9">CTS</text>
<text x="334.6" y="44.4">RTS</text>
<text x="342.4" y="46.1">23</text>
<text x="342.4" y="42.6">24</text>
<text x="283.6" y="49.7">7</text>
<text x="283.6" y="53.2">8</text>
<text x="287.1" y="51.4">VREGIN</text>
<text x="329.5" y="51.4">GPIO.4</text>
<text x="342.4" y="53.2">21</text>
<text x="342.4" y="49.7">22</text>
<text x="283.6" y="56.7">9</text>
<text x="287.1" y="55">VBUS</text>
<text x="287.1" y="58.5">RSTb</text>
<text x="329.5" y="58.5">GPIO.6</text>
<text x="329.5" y="55">GPIO.5</text>
<text x="342.4" y="56.7">20</text>
<text x="281.5" y="60.3">10</text>
<text x="281.5" y="63.8">11</text>
<text x="287.1" y="62">NC</text>
<text x="287.1" y="65.5">SUSPENDb</text>
<text x="321.7" y="65.5">GPIO.1/RXT</text>
<text x="322" y="62">GPIO.0/TXT</text>
<text x="342.4" y="63.8">18</text>
<text x="342.4" y="60.3">19</text>
<text x="170.7" y="67.5" transform="rotate(-90 170.7 67.5)">24</text>
<text x="174.3" y="67.5" transform="rotate(-90 174.3 67.5)">23</text>
<text x="177.8" y="67.5" transform="rotate(-90 177.8 67.5)">22</text>
<text x="181.3" y="67.5" transform="rotate(-90 181.3 67.5)">21</text>
<text x="184.9" y="67.5" transform="rotate(-90 184.9 67.5)">20</text>
<text x="188.4" y="67.5" transform="rotate(-90 188.4 67.5)">19</text>
<text x="281.5" y="67.3">12</text>
<text x="281.5" y="70.8">13</text>
<text x="287.1" y="69.1">SUSPEND</text>
<text x="317.6" y="69.1">GPIO.2/RS485</text>
<text x="342.4" y="70.8">16</text>
<text x="342.4" y="67.3">17</text>
<text x="171.8" y="75.7" transform="rotate(-90 171.8 75.7)">SDA</text>
<text x="175.3" y="75.1" transform="rotate(-90 175.3 75.1)">SCL</text>
<text x="178.9" y="77.5" transform="rotate(-90 178.9 77.5)">RESV</text>
<text x="182.4" y="77.5" transform="rotate(-90 182.4 77.5)">RESV</text>
<text x="189.4" y="77.5" transform="rotate(-90 189.4 77.5)">RESV</text>
<text x="281.5" y="74.4">14</text>
<text x="287.1" y="72.6">CHREN</text>
<text x="287.1" y="76.1">CHR1</text>
<text x="314.3" y="72.6">GPIO.3/WAKEUP</text>
<text x="332.1" y="76.1">CHR0</text>
<text x="342.4" y="74.4">15</text>
<text x="185.9" y="79.9" transform="rotate(-90 185.9 79.9)">CPOUT</text>
<text x="163.6" y="84.9">1</text>
<text x="163.6" y="88.5">2</text>
<text x="167.1" y="86.7">CLKIN</text>
<text x="194.2" y="88.5">17</text>
<text x="163.6" y="92">3</text>
<text x="163.6" y="95.5">4</text>
<text x="167.1" y="90.2">NC</text>
<text x="167.1" y="93.8">NC</text>
<text x="188.1" y="93.8">NC</text>
<text x="188.1" y="90.2">NC</text>
<text x="194.2" y="95.5">15</text>
<text x="194.2" y="92">16</text>
<text x="163.6" y="99.1">5</text>
<text x="167.1" y="97.3">NC</text>
<text x="167.1" y="100.8">NC</text>
<text x="188.1" y="100.8">NC</text>
<text x="188.1" y="97.3">NC</text>
<text x="194.2" y="99.1">14</text>
<text x="163.6" y="102.6">6</text>
<text x="167.1" y="104.4">AUX_DA</text>
<text x="189.4" y="111.1">EP</text>
<text x="195.8" y="109.6">25</text>
<text x="172.2" y="119.5" transform="rotate(-90 172.2 119.5)">AUX_CL</text>
<text x="175.7" y="119.5" transform="rotate(-90 175.7 119.5)">VLOGIC</text>
<text x="179.2" y="119.5" transform="rotate(-90 179.2 119.5)">AD0</text>
<text x="182.7" y="119.5" transform="rotate(-90 182.7 119.5)">REGOUT</text>
<text x="186.3" y="119.5" transform="rotate(-90 186.3 119.5)">FSYNC</text>
<text x="189.8" y="119.5" transform="rotate(-90 189.8 119.5)">INT</text>
<text x="304.9" y="116.7">3</text>
<text x="309.4" y="118.1">Vin</text>
<text x="321.8" y="118.1">Vout</text>
<text x="331.6" y="116.7">2</text>
<text x="170.7" y="122.4" transform="rotate(-90 170.7 122.4)">7</text>
<text x="174.3" y="122.4" transform="rotate(-90 174.3 122.4)">8</text>
<text x="177.8" y="122.4" transform="rotate(-90 177.8 122.4)">9</text>
<text x="181.3" y="124.4" transform="rotate(-90 181.3 124.4)">10</text>
<text x="184.9" y="124.4" transform="rotate(-90 184.9 124.4)">11</text>
<text x="188.4" y="124.4" transform="rotate(-90 188.4 124.4)">12</text>
<text x="321.8" y="121.6">Vout</text>
<text x="331.6" y="120.2">4</text>
<text x="60.3" y="130.8">OUTA</text>
<text x="70.7" y="129">8</text>
<text x="318.9" y="131.4" transform="rotate(-90 318.9 131.4)">1</text>
<text x="320.3" y="126.9" transform="rotate(-90 320.3 126.9)">GND</text>
<text x="40.1" y="132.6">2</text>
<text x="43.6" y="134.3">INA</text>
<text x="62" y="137.9">GND</text>
<text x="70.7" y="136.1">6</text>
<text x="40.1" y="139.6">4</text>
<text x="43.6" y="141.4">VDD</text>
<text x="60.3" y="141.4">OUTB</text>
<text x="70.7" y="139.6">5</text>
<text x="99.8" y="172.8">+</text>
<text x="99.8" y="176.3">-</text>
<text x="290.8" y="187.3">3</text>
<text x="295.3" y="188.7">Vin</text>
<text x="307.7" y="188.7">Vout</text>
<text x="317.5" y="187.3">2</text>
<text x="317.5" y="190.8">4</text>
<text x="306.2" y="197.5" transform="rotate(-90 306.2 197.5)">GND</text>
<text x="307.7" y="192.2">Vout</text>
<text x="304.8" y="202" transform="rotate(-90 304.8 202)">1</text>
<text x="211.4" y="257.8">2</text>
<text x="211.4" y="254.3">1</text>
<text x="215.9" y="255.7">VBUS</text>
<text x="211.4" y="261.3">3</text>
<text x="215.9" y="262.7">D+</text>
<text x="215.9" y="259.2">D-</text>
<text x="224.2" y="262.7">EH</text>
<text x="231.1" y="261.3">6</text>
<text x="211.4" y="268.4">5</text>
<text x="211.4" y="264.9">4</text>
<text x="215.9" y="269.8">GND</text>
<text x="215.9" y="266.3">ID</text>
</g>
<g font-size="3.2">
<text x="283.6" y="35.6">3</text>
<text x="43" y="37">1</text>
<text x="43" y="40.5">3</text>
<text x="53.7" y="37">2</text>
<text x="53.7" y="40.5">4</text>
<text x="83" y="39.1">2</text>
<text x="94.9" y="39.1">4</text>
<text x="287.1" y="37.3">GND</text>
<text x="43" y="44">5</text>
<text x="43" y="47.6">7</text>
<text x="53.7" y="44">6</text>
<text x="53.7" y="47.6">8</text>
<text x="83" y="42.6">1</text>
<text x="94.9" y="42.6">3</text>
<text x="43" y="63.4">1</text>
<text x="53.7" y="63.4">2</text>
<text x="43" y="67">3</text>
<text x="43" y="70.5">5</text>
<text x="53.7" y="67">4</text>
<text x="53.7" y="70.5">6</text>
<text x="43" y="74">7</text>
<text x="53.7" y="74">8</text>
<text x="83" y="76.1">1</text>
<text x="83" y="72.6">2</text>
<text x="94.9" y="76.1">3</text>
<text x="94.9" y="72.6">4</text>
<text x="43" y="89.9">1</text>
<text x="53.7" y="89.9">2</text>
<text x="185.4" y="86.7">GND</text>
<text x="194.2" y="84.9">18</text>
<text x="43" y="93.4">3</text>
<text x="53.7" y="93.4">4</text>
<text x="43" y="96.9">5</text>
<text x="43" y="100.5">7</text>
<text x="53.7" y="96.9">6</text>
<text x="53.7" y="100.5">8</text>
<text x="40.1" y="136.1">3</text>
<text x="43.6" y="137.9">INB</text>
<text x="62" y="134.3">GND</text>
<text x="70.7" y="132.6">7</text>
<text x="40.1" y="167.1">1</text>
<text x="78.9" y="162.6">1</text>
<text x="78.9" y="166.1">2</text>
<text x="40.1" y="171.4">2</text>
<text x="40.1" y="174.9">3</text>
<text x="40.1" y="178.4">4</text>
<text x="386.3" y="218.7">1</text>
<text x="386.3" y="222.2">2</text>
<text x="40.7" y="233.1">2</text>
<text x="52.6" y="233.1">4</text>
<text x="98.8" y="229.2">1</text>
<text x="98.8" y="232.8">2</text>
<text x="127" y="229.2">1</text>
<text x="127" y="232.8">2</text>
<text x="40.7" y="236.6">1</text>
<text x="52.6" y="236.6">3</text>
<text x="98.8" y="236.3">3</text>
<text x="127" y="236.3">3</text>
<text x="40.7" y="256">1</text>
<text x="40.7" y="252.5">2</text>
<text x="52.6" y="256">3</text>
<text x="52.6" y="252.5">4</text>
<text x="98.8" y="261">1</text>
<text x="127" y="261">1</text>
<text x="98.8" y="268">3</text>
<text x="98.8" y="264.5">2</text>
<text x="127" y="268">3</text>
<text x="127" y="264.5">2</text>
</g>
<g font-size="3.2" fill="#f00">
<text x="283.6" y="46.1">6</text>
<text x="287.1" y="47.9">VDD</text>
<text x="185.7" y="104.4">VDD</text>
<text x="194.2" y="102.6">13</text>
<text x="40.1" y="129">1</text>
<text x="43.6" y="130.8">VCC</text>
</g>
</svg>
